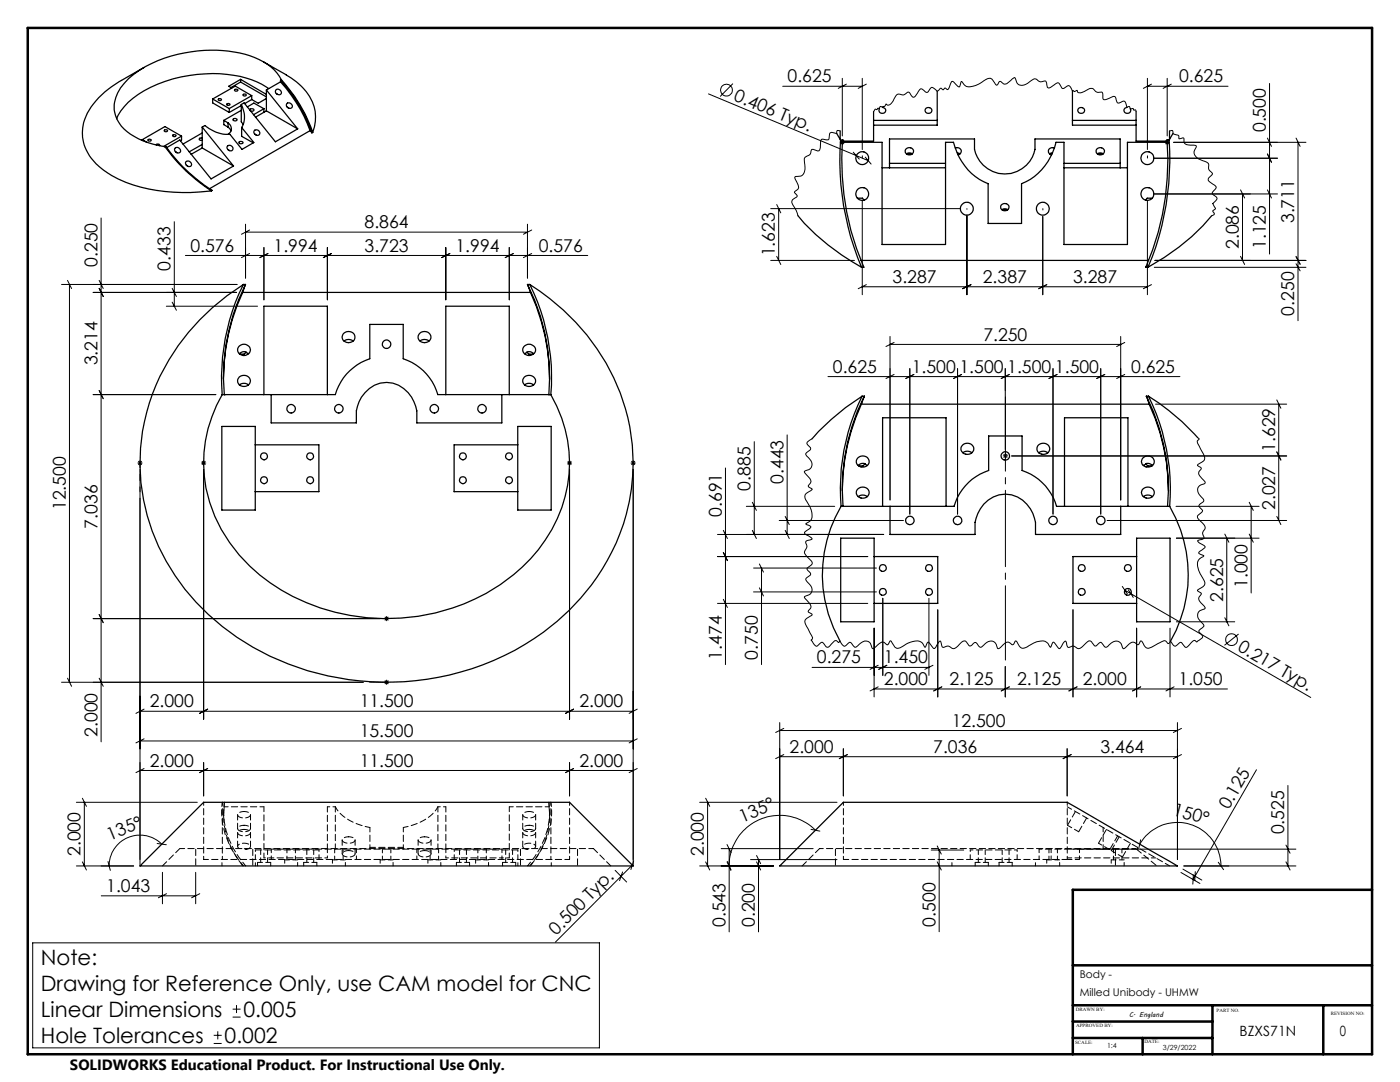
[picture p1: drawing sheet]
<svg xmlns="http://www.w3.org/2000/svg" width="279mm" height="216mm" viewBox="0 0 279 216" stroke-linecap="round" stroke-linejoin="round" font-family="sans-serif">
<g fill="none" stroke="#000" stroke-width=".2">
<path d="M141.4 18.7l31.9 13.4M146.3 16.7l-2.6 2.6M156.2 17.2h15.9M168.1 15.6v11.5M168.9 16.8l-1.6 .8M172.1 15.6v14.2M172.9 16.8l-1.6 .8M229 15.6v14.2M229 17.2h16.1M229.8 16.8l-1.6 .8M232.9 15.6v11.5M233.8 16.8l-1.7 .8"/>
<path d="M253.4 16.7v34M167.6 28.4h1M167.7 26.1l-.6-.1-.1 .7a1.27 1.27 0 0 0-1.4-.1l-.2 1.2-.5 .1a.67 .67 0 0 0-1.1 .3l-.1 1.2a.56 .56 0 0 1-.2 .6 .56 .56 0 0 1-.6 0l-.6-.2-.3 .1a1.35 1.35 0 0 1-1.1 1.4l-.4 .4a4.8 4.8 0 0 1-.2 3.1 1.37 1.37 0 0 1-1.4 .4h-.2a2.22 2.22 0 0 0 .6 1.7 .99 .99 0 0 1-.7 1.4l.5 .8-.4 .4a.87 .87 0 0 0-.4 1.4l.6 1.1 .3 1M167.7 28l.8 .8M168.1 27.9v1M168.5 28l-.8 .8M170.3 30.4l1.2 1.4M172.1 40v18.8M172.7 31.4l1.1 1.3M174.3 22.3l.3-.5a.33 .33 0 0 0 .4 .1 .33 .33 0 0 0 .2-.3l.3 .1 .1-.4 .6 .1v-.2a.48 .48 0 0 0 .6-.5 .58 .58 0 0 0 .6 .3 .58 .58 0 0 0 .5-.4l.6-1a1.11 1.11 0 0 1 .9-.8 1.35 1.35 0 0 0 1.8-.4l.4 .2a1 1 0 0 0 .8 .8l.3-.2 1-1.4h.3l1 .7 .2-.2 .7-.8a.82 .82 0 0 1 .8 .4l.3 .3 .8-.6a.37 .37 0 0 0 .4 .3 .37 .37 0 0 0 .4-.3l.6 .3 .7-1.6 .2-.1 1.4 1.2 .3-1.1 .3 .1a1.48 1.48 0 0 0 2 .8l1.1-.3 1.1-.7a1.46 1.46 0 0 1 1.7-.4l.9 1.2 .7-.8 .7 .6a1.33 1.33 0 0 0 1.4-.7l.7-.6 .2 .1a1.4 1.4 0 0 0 1.8 1.4l1.4-.9a.92 .92 0 0 1 1.6 .1l.2 .1 1-.1a.69 .69 0 0 1 .3 .8l.1 .4 .3 .2 1.4-.9a.43 .43 0 0 1 .7 0l.6 .9h.3l.7-.4a.49 .49 0 0 1 .7 .3l.3 .7 .2-.1a.52 .52 0 0 0 .8-.1v.3a.98 .98 0 0 0 1.4-.1 1.72 1.72 0 0 1 1.8-.5 1.38 1.38 0 0 0 1.7 .7l.2 .5a.87 .87 0 0 0 .2 1h.4l1.6-.7 .3 .2 .4 1.1 .3 .1 1-.4a.79 .79 0 0 1 .5 .8l.1 .4 .5-.1 .2 .4h.6l.1 .3 .3-.1 .1 .1v.3M229 40v18.8M230.3 38.7h24.7"/>
<path d="M232.4 28.4h1.1M232.6 28l.7 .8M232.9 27.9v1M233.3 28l-.7 .8M233.4 26.1l.6-.1 .1 .7 .9 .3a.49 .49 0 0 1 .3 .7l.9-.2 .1 .5a.96 .96 0 0 0 1.3 1h1l.1 .4a1.45 1.45 0 0 0-.3 1.5 1.45 1.45 0 0 0 1.1 1l.5 .2a1.11 1.11 0 0 1 1.2 1.5l.8 1-.4 .6a.71 .71 0 0 0-.5 .7l1.6 1.3-.1 .5-.7 .7 .1 .3a1.38 1.38 0 0 1 .9 1.1l-.9 .8 .6 1.1-.6 .4 .4 .6-.6 .4M247.6 37.9l.8 1.6M248 38.7v13.3M252.9 27.6l.9 1.6M252.9 37.9l.9 1.6M252.9 30.7l.9 1.7M255 31.6h-24.7M258.7 27.6l.8 1.6"/>
<path d="M259 28.4v35.6M260.6 28.4h-26.4M12.3 56.8h35M13.5 56l.8 1.6M13.9 56.8v79.3M18.6 58.3h28.6M19.8 57.5l.8 1.7M19.8 56l.8 1.6M20.2 43.5v104.5M34.4 57.5l.8 1.7M34.8 44.2v16.9M37 51h80.3"/>
<path d="M49 44.7v10.8M49 46.3h56.3M49.8 50.6l-1.6 .8M49.8 45.9l-1.6 .8M52.7 49.4v10.4M53.5 50.6l-1.6 .8M65.3 49.4v10.4M66.1 50.6l-1.6 .8M89 49.4v10.4M89.8 50.6l-1.6 .8M101.6 49.4v10.4M102.4 50.6l-1.6 .8"/>
<path d="M105.3 44.7v10.8M106.1 50.6l-1.6 .8M106.1 45.9l-1.6 .8M153.8 52h16.7M153.8 41.6h37.9M155 51.2l.8 1.6M155 40.8l.8 1.7M155.4 41.6v10.4M172.1 57.2h56.9M172.9 56.8l-1.6 .8M193 42.9v15.9M193.8 56.8l-1.7 .8"/>
<path d="M208.1 43.2v15.6M208.9 56.8l-1.6 .8M229.8 56.8l-1.6 .8M230.4 53.3h30.2M247.6 51.2l.8 1.6M258.7 52.6l.8 1.4M258.7 51.3l.8 1.4M258.7 51.2l.8 1.6M260.6 52h-30.1M19.8 77.9l.8 1.7M33.2 61.1h18.2M34.4 60.3l.8 1.6"/>
<path d="M43.1 78.7h-24.5M165.2 75.1h70.3M177.6 67.1v32.7M177.6 68.7h46.1M178.4 74.7l-1.6 .8M178.4 68.3l-1.6 .8M181.6 73.6v29M182.4 74.7l-1.6 .8M191.1 73.6v29M191.9 74.7l-1.6 .8M200.6 73.6v16.1M201.4 74.7l-1.6 .8"/>
<path d="M210.1 73.6v29M211 74.7l-1.7 .8M219.7 73.6v29M220.5 74.7l-1.6 .8M223.7 67.1v32.7M224.5 68.3l-1.7 .8M224.5 74.7l-1.7 .8M254.8 79.8l.8 1.7M27.4 92.4h1M27.6 92l.7 .7M27.9 91.9v1M27.9 93.7v79.1"/>
<path d="M28.3 92l-.7 .7M40.1 92.4h1M40.3 92l.7 .7M40.6 91.9v1M40.6 93.7v49.8M41 92l-.7 .7M113.2 92.4h1M113.3 92l.7 .7M113.7 91.9v1M113.7 93.7v49.8M114 92l-.7 .7M125.9 92.4h1"/>
<path d="M126 92l.7 .7M126.4 91.9v1M126.4 93.7v79.1M126.7 92l-.7 .7M144.8 93.4v39.2M150.5 88.1v18.5M157.1 86.8v19.8M201.9 91h54.9M230.6 80.6h26.2M239 87.3l.3 .3-.3 .3a.66 .66 0 0 0 .2 .9l1 1.8a1.09 1.09 0 0 1-.7 1.8l-.5 .5 .7 .4v.2l-.4 .6a1.08 1.08 0 0 0 .6 1.4l.6 .7v.3l-.3 .1a1.23 1.23 0 0 0-1.1 .7 1.23 1.23 0 0 0 .2 1.4l.7 .7a.52 .52 0 0 1 .2 .6 .52 .52 0 0 1-.5 .4l-.4 .6 .7 1-.9 .8-.1 .4 .1 .3 1 1a1.01 1.01 0 0 1 0 1.7l-.1 .2 .3 1-1.3 .6 .3 .3 1.2 .8-1.3 1.2 1 .6-.1 .2a1.53 1.53 0 0 0-1.1 1.9l.2 .8 1 1.8a.99 .99 0 0 1-.4 1.7l-.8 .5 .7 .7a1.24 1.24 0 0 0 .3 2.1l.5 .7-.4 .3a1.24 1.24 0 0 0-1.1 .8 1.24 1.24 0 0 0 .4 1.4l.7 .8 .2 .3-1 1 .6 .9a.36 .36 0 0 1 0 .6l-1.1 .7a.49 .49 0 0 0-.4-.3 .49 .49 0 0 0-.5 .3l-1 1.1a1.55 1.55 0 0 1-1.1-1h-.4l-.7 .7a.46 .46 0 0 1-.6-.3l-.5-.7-.2 .4-.3 .1a.85 .85 0 0 0-.7-.6 .85 .85 0 0 0-.8 .4l-1.8 1a1.01 1.01 0 0 1-1.6-.8l-.5-.5-.5 .7h-.3a1.09 1.09 0 0 0-1-.5 1.09 1.09 0 0 0-.9 .7l-.4 .5-.4 .1-.3-.6a1.21 1.21 0 0 0-2.1-.5l-.6 .6a.51 .51 0 0 1-.5 .3 .51 .51 0 0 1-.5-.4 .71 .71 0 0 0-.7-.6l-.8 .7h-.2l-.7-.8-.5-.2-1.5 1.3a.74 .74 0 0 1-1.1 0 1.31 1.31 0 0 0-1.5 0l-.2-.3-.4-1-.4 .4-.7 1.1h-.2l-1.1-1.3-.5 1.1-.2-.2a1.66 1.66 0 0 0-2.2-1l-1 .3-1.6 .9a1.06 1.06 0 0 1-1.6-.8l-.4-.5-.6 .8-.6-.5a1.25 1.25 0 0 0-1.6 .7l-.6 .5-.3-.2a1.32 1.32 0 0 0-1-1.3 1.32 1.32 0 0 0-1.4 .6l-.6 .5-.4 .2-.9-1-.3 .1-.4 .4-.5 .2-.6-.8a.6 .6 0 0 0-1 0l-.7 .8a1 1 0 0 1-1.8 .1l-.5-.1-.7 .3-.2-.1-.3-1.1-.1-.1-1.1 1.5h-.2l-1.1-1.3-.6 1.1a1.8 1.8 0 0 0-2.5-1.2l-.9 .3-1.6 1a.84 .84 0 0 1-1.2-.5l-.6-.9-.6 .8-.4-.2a.83 .83 0 0 0-1.4 0l-1.1 .9-.3-.1a1.31 1.31 0 0 0-.8-1.3 1.31 1.31 0 0 0-1.5 .4l-.8 .7-.3 .1-.9-1-1.1 .7-.5-.2-.5-.8-.2 .3a.65 .65 0 0 0-.6-.4 .65 .65 0 0 0-.6 .4l-1 1a.9 .9 0 0 1-.8-.8 .36 .36 0 0 0-.6-.2l-.8 .7-.5-.2-.6-1 .3-.5-1.4-2.6a.91 .91 0 0 1 .5-1.4l.8-.5-.1-.2-.7-.4 .2-.4a.94 .94 0 0 0-.2-1.6l-.8-1 .7-.3a1.26 1.26 0 0 0 .9-1.1 1.26 1.26 0 0 0-.6-1.2l-.7-.9 1-1a.76 .76 0 0 0-.5-.7l-.2-.3v-.3l.9-.7 .1-.3-.1-.3-1-.9a1 1 0 0 1-.1-1.7 1.02 1.02 0 0 0-.1-1.1l.1-.3 1.2-.4-.2-.3-1.3-.9 .1-.3 1.1-.9-.1-.2-.9-.5a1.89 1.89 0 0 0 1.1-2.8l-1.1-2a1.06 1.06 0 0 1 .7-1.6l.6-.5-.8-.6 .3-.4a.84 .84 0 0 0-.2-1.4l-.9-1 .3-.3a1.38 1.38 0 0 0 1.3-1.1 1.38 1.38 0 0 0-.8-1.5l-.5-.7 .8-.7 .2-.4-.8-1.1 .2-.3 .9-.5M254.8 90.2l.8 1.6M255.2 80.6v23.3"/>
<path d="M143.2 111.1h30M144.4 119.6l.8 1.6M144.4 110.2l.8 1.7M144.4 105.8l.8 1.7M148.9 101h17.7M150.1 105.8l.9 1.7M150.1 100.2l.9 1.6M150.4 113.3h24.5M150.4 118.1h24.5M151.6 112.5l.8 1.7M151.6 117.3l.8 1.6M152 113.3v19.3"/>
<path d="M155.5 103.9h24.8M156.7 105.8l.8 1.7M156.7 103l.8 1.7M176.2 119.4v15.4M176.4 106.6h-33.2M185.4 119.4v15.4M220.9 103.9h35.9M224 117l1 1.5M224.5 117.8l37.1 21.4M225.2 117.7l1 1.5M234.7 101h16.6M234.8 107.4h16.5"/>
<path d="M244.4 106.6l.9 1.6M244.8 107.4v16.7M249.3 100.2l.8 1.6M249.3 106.6l.8 1.6M249.7 101v17.3M254.8 103l.8 1.7M12.3 136.1h60.2M13.5 135.3l.8 1.6M18.6 123.4h57.3M19.8 122.6l.8 1.6M19.8 135.3l.8 1.6M76.7 136.1h.9"/>
<path d="M76.7 123.4h.9M76.8 135.8l.7 .7M76.8 123.1l.7 .7M77.2 122.9v1M77.2 135.6v1M77.5 135.8l-.7 .7M77.5 123.1l-.7 .7M143.2 120.4h30M162.1 133.2h23.3M174.4 137.5h70.6M174.4 125.3v13.8M175.3 137.1l-1.7 .8"/>
<path d="M175.3 132.8l-1.7 .8M177 132.8l-1.6 .8M186.2 132.8l-1.6 .8M187.1 121.7v17.4M188 137.1l-1.7 .8M200.6 133v6.1M201.4 137.1l-1.6 .8M214.1 121.7v17.4M214.9 137.1l-1.6 .8M226.8 125.3v13.8M227.6 137.1l-1.6 .8M233.5 125.3v13.8"/>
<path d="M234.3 137.1l-1.6 .8M234.8 124.1h11.6M244.4 123.3l.9 1.6M247.2 126.5l-2.8 2.3M16.4 159.3l.9 1.6M27.9 153.7h98.5M27.9 141.9h98.5M27.9 147.8h98.5M28.8 141.5l-1.7 .8M28.8 147.4l-1.7 .8M28.8 153.4l-1.7 .8M40.6 152.2v6.6"/>
<path d="M41.5 141.5l-1.7 .8M41.5 153.4l-1.7 .8M113.7 152.2v6.6M114.5 141.5l-1.6 .8M114.5 153.4l-1.6 .8M127.2 153.4l-1.6 .8M127.2 141.5l-1.6 .8M127.2 147.4l-1.6 .8M140.8 159.3l.8 1.6M155.6 144.2v27.3M155.6 145.8h79.4M156.4 150.6l-1.6 .8"/>
<path d="M156.4 145.3l-1.6 .9M168.3 149.4v9.4M169.1 150.6l-1.6 .8M213 149.4v9.4M213.8 150.6l-1.6 .8M235 144.2v27.3M235 151h-79.4M235.8 145.3l-1.6 .9M235.8 150.6l-1.6 .8M250.8 153.6l-12.7 21.9M257 156.7v16.1M15.2 172.8h11.5"/>
<path d="M15.2 160.1h24.2M16.4 172l.9 1.6M16.8 160.1v12.7M20.2 178.8h18.9M21.6 171.9l.4 1.8M31.4 168.3l1.8 .3M32.3 168.5a6.2 6.2 0 0 0-6.7-1.4 6.2 6.2 0 0 0-3.8 5.7M32.4 174.1v6.2M33.2 178.3l-1.6 .8M39.1 174.1v6.2M39.9 178.3l-1.7 .8M122.8 173.7l2.3 2.3"/>
<path d="M124.2 174l-.6 1.7M126.2 172.6l-15.4 15.4M126.5 171.8l-.6 1.7M139.6 172.8h14.7M139.6 160.1h27.4M140.8 172l.8 1.6M141.2 160.1v12.7M143.9 169.3h18.4M145.1 172l.8 1.6M145.1 168.5l.8 1.6M145.2 171.9l.6 1.7M145.5 169.3v16.6"/>
<path d="M149.8 171.5h17.2M151 172l.8 1.6M151 170.7l.8 1.6M151.4 171.5v14.4M161.9 165.5l1.7 .3M162.7 165.7a10.1 10.1 0 0 0-11-2.2 10.1 10.1 0 0 0-6.2 9.3M185.8 169.6h6.5M187 172l.9 1.6M187 168.8l.9 1.6M187.4 169.6v16.3M214.2 169.4h44.4M227.5 168.5a8.7 8.7 0 0 1 9.7-4.1 8.7 8.7 0 0 1 6.5 8.4"/>
<path d="M227.6 167.6l-.3 1.7M235.7 174.1l3.8 2.2M236.1 173.4l3.8 2.2M236.3 172.8h22.3M238.2 174.6l-.1 1.8M238.5 173.9l-.1 1.8M243.1 172l1.1 1.5M256.6 172l.9 1.6M256.6 168.6l.9 1.7M6.5 188.1h113.1v21h-113.1zM42.7 208.2h1.5M42.7 206.6h1.5"/>
<path d="M43.5 205.8v1.6M46.4 203h1.6M46.4 201.4h1.6M47.2 200.6v1.5"/>
<circle cx="145" cy="18" r="1.18"/>
<circle cx="245.8" cy="127.6" r="1.18"/>
</g>
<path d="M200.3 90.6l.7 .7M200.3 91.3l.7-.7M200.7 91.5v-1M201.2 91h-1" fill="none" stroke="#000" stroke-width=".2" stroke-dasharray="15.2 1.3 1.3 1.3" stroke-linecap="butt"/>
<path d="M5.5 5.6h268.3v204.8h-268.3zM273.8 177.6h-59.7v32.8M214.1 192.6h59.7M214.1 200.6h59.7M214.1 203.8h27.9M214.1 207.1h27.9M228 207.1v3.3M242 200.6v9.8M264.1 200.6v9.8" fill="none" stroke="#000" stroke-width=".5"/>
<path d="M200.7 79.2v52.5" fill="none" stroke="#000" stroke-width=".2" stroke-dasharray="15.2 1.3 1.3 1.3" stroke-dashoffset=".4"/>
<path d="M27.9 92.4v5.7" fill="none" stroke="#000" stroke-width=".2" stroke-dasharray="15.2 1.3 1.3 1.3" stroke-dashoffset="14.3"/>
<path d="M172.1 31.5v-.4M229 31.5v-.4M193 41.6v.2M208.1 41.6v.3M77.2 136.1h-3.4" fill="none" stroke="#000" stroke-width=".2" stroke-dasharray="15.2 1.3 1.3 1.3"/>
<g fill="none" stroke="#000" stroke-width=".25">
<path d="M28.7 13.5l-4.5 2.6a15.3 15.3 0 0 0-7.5 8.4 9 9 0 0 0 3.9 9.4 26.7 26.7 0 0 0 15.7 4.5l5.9-.3M42.4 19.8v.7l3.4 1.9M42.4 19.8l3.4 1.9M43.6 19.8a.33 .33 0 0 1 .3-.1 .33 .33 0 0 1 .3 .3 .33 .33 0 0 1-.4 .1 .33 .33 0 0 1-.2-.3zM46.8 17.9a.33 .33 0 0 1 .4-.1 .33 .33 0 0 1 .2 .3 .33 .33 0 0 1-.3 .1 .33 .33 0 0 1-.3-.3zM48 15.8l5.2 3M48 15.8l-2.4 1.4 .6 .4M48 15.8v.6M48 16.4l5.2 2.9M48 16.4l-1.9 1.1M48.5 18.9a.33 .33 0 0 1 .4-.2 .33 .33 0 0 1 .2 .4 .35 .35 0 0 1-.4 .1 .35 .35 0 0 1-.2-.3zM50.2 19.9l-1.4 .8"/>
<path d="M50.2 19.1l-4.4 2.6M50.2 19.1v.8M50.2 19.1l-3.2-1.9-4.6 2.6M52.6 12.3l4.5 2.6M53.2 18l6.2 7.7M53.2 19.6l-1.7 1-1.3-.7M53.2 18v4.1M53.6 17.7a19.8 19.8 0 0 0-12.7-3 25.2 25.2 0 0 0-15.3 5.7 9.2 9.2 0 0 0-2.3 3.3M55.1 18a.61 .61 0 0 1 .9 0 .61 .61 0 0 1-.2 .9 .66 .66 0 0 1-.7-.2 .66 .66 0 0 1 0-.7zM55.1 18.7l.3 .1M56 16.3a30.1 30.1 0 0 1 5.9 9.8M56 16a29.3 29.3 0 0 1 6.2 10.4"/>
<path d="M56 16h.1M56 16.3l-2.8 1.7M56 16v.3M56.1 15.9a30.1 30.1 0 0 1 6.3 10.5M56.1 15.9a11 11 0 0 0-7.3-5.1 27.9 27.9 0 0 0-21 3.3 9.5 9.5 0 0 0-5 6.8 6.7 6.7 0 0 0 4 6.3l2.7 1.2 3.4 .9M56.1 15.9l-.1 .1M57.1 15a11 11 0 0 1 5.8 7.2 8.5 8.5 0 0 1-.5 4.2M187 18.2v6.8h-12.7M214 18.2v6.8h12.7M28.4 27.9v.1M28.4 27.9l.9 .5M29.6 27.8a.3 .3 0 0 1 .4 0 .3 .3 0 0 1 .1 .3 .29 .29 0 0 1-.4 .1 .29 .29 0 0 1-.1-.4z"/>
<path d="M31.2 28.9a.33 .33 0 0 1 .4-.2 .33 .33 0 0 1 .2 .4M32.8 26a.33 .33 0 0 1 .4-.1 .33 .33 0 0 1 .2 .3 .34 .34 0 0 1-.4 .1 .34 .34 0 0 1-.2-.3zM32.9 29.3a33.8 33.8 0 0 0 9.3 8.8M33.1 29.2l-.2 .1M33.1 29.2h.1M33.1 29.2a33.6 33.6 0 0 0 9.2 8.8l-.1 .1M33.3 29.5l2.6-1.6 6.2 7.8 4.5-2.6M34.5 26.9a.3 .3 0 0 1 .4-.1 .3 .3 0 0 1 .2 .4 .29 .29 0 0 1-.4 .1 .29 .29 0 0 1-.2-.4zM34.9 29.6a.64 .64 0 0 1 .9 0 .64 .64 0 0 1 0 .8 .68 .68 0 0 1-.7-.1 .68 .68 0 0 1-.2-.7zM35 30.3l.3 .2M36.2 27.2v.7l-.2 .2M36.2 27.2l-3.3-1.9-4.5 2.6"/>
<path d="M36.2 27.2l-3.5 2M37.1 32.3a.65 .65 0 0 1 .9 0 .65 .65 0 0 1 0 .9 .71 .71 0 0 1-.7-.2 .71 .71 0 0 1-.2-.7zM37.2 33l.3 .2M40.4 25.4l.5-.4a6.9 6.9 0 0 0 5 1.8l2.4 3 2.4-1.4-2.5-3M40.4 27.6a.35 .35 0 0 0-.5-.1 .35 .35 0 0 0-.1 .4l.6 .1M40.4 25.4l6.2 7.7M40.4 29.5l-2.3 1.3M40.4 29.5l6.2 3.6M40.4 25.4v4.1M40.4 28.8l-2.7 1.5M40.4 26.5l-3.9 2.3M44.7 24l.8 .5"/>
<path d="M44.7 24v.9l.8 .5M45.3 20.7a.3 .3 0 0 1 .4-.1 .3 .3 0 0 1 .2 .4 .33 .33 0 0 1-.4 .1 .33 .33 0 0 1-.2-.3zM45.4 29.1a.62 .62 0 0 1 .9 .1 .62 .62 0 0 1-.1 .9 .67 .67 0 0 1-.7-.2 .67 .67 0 0 1-.1-.8zM45.5 29.8l.3 .3M45.5 24.5a1.31 1.31 0 0 1 0 2.3M45.5 25.4l.6 .7M45.5 24.5v.9M45.8 21.7v.7M46.5 23.8a.46 .46 0 0 1 .4-.2 .46 .46 0 0 1 .4 .4 .51 .51 0 0 1-.8-.2zM47.7 28.4a.4 .4 0 0 1 .5-.2 .4 .4 0 0 1 .2 .4 .45 .45 0 0 1-.7-.2zM48.2 20.8a4.7 4.7 0 0 1 0 4.6M48.2 20.8v3.5l.3 .5"/>
<path d="M48.2 20.8l.5-.3 6.3 7.8 4.4-2.6M48.2 22l-3.5 2M48.2 21.1l-2.4 1.3M48.2 25.4v1.8l2.4 1.3M49.4 21.3l1.3-.7 2 1.1M49.8 21.9a.4 .4 0 0 1 .5-.2 .4 .4 0 0 1 .3 .4h-.6M50.8 26a.6 .6 0 0 1 .9 .1 .6 .6 0 0 1-.3 .9 .68 .68 0 0 1-.6-1zM50.8 26.7l.3 .3M52.7 21.7v.7M52.7 21.7l-2.1 1.2M52.7 22.4l-1.7 1M53.2 22.1l-.5 .3"/>
<path d="M53.2 22.1l6.2 3.6M57.3 20.7a.61 .61 0 0 1 .9 0 .61 .61 0 0 1-.2 .9 .66 .66 0 0 1-.7-.2 .66 .66 0 0 1 0-.7zM57.3 21.4l.3 .2M61.9 26.1l.3 .4M61.9 26.1l-20.1 11.5M62.2 26.4h.2M62.2 26.4v.1M167 26.7l.7 1.2M167.7 26.1v1.7M167.7 27.9a54.5 54.5 0 0 0 4.2 25.4M167.7 27.9h.4M168.1 28.4h7.9v20.4h12.7v-20.4h1.6a11.9 11.9 0 0 0 6.9 8.3v7.9h6.7v-7.9a11.6 11.6 0 0 0 6.8-8.3h1.6v20.4h12.7v-20.4h7.9"/>
<path d="M168.1 27.9h.1M168.1 27.9a53.6 53.6 0 0 0 4.3 25.4h-.5M171.1 39.5h1l.4 .4M174.3 22.3v5.9h-6.2M174.3 24h12.7M176 33.5h12.7M176.2 21.4a.62 .62 0 0 1 .5 .9 .62 .62 0 0 1-1 .2 .57 .57 0 0 1-.2-.8M177.5 33.5v-5.8h17a6.1 6.1 0 0 0 6 7 6.1 6.1 0 0 0 6.1-7h17v5.8M177.5 32.6h11.2M180.8 29.8a.79 .79 0 0 1 1.2-.2 .79 .79 0 0 1-.1 1.2 .81 .81 0 0 1-1-.1 .81 .81 0 0 1-.1-.9zM180.9 30.7a.86 .86 0 0 1 1.2 0M181 30.8h.9"/>
<path d="M184.8 21.6a.67 .67 0 0 1 1 .1 .67 .67 0 0 1-.2 1 .67 .67 0 0 1-1-.5zM190.6 29.5a.76 .76 0 0 1 1.2 .4 .76 .76 0 0 1-.6 1M191 30.5l.6 .2M191.1 30.7l.4 .1M209.9 30.7l-.3 .1M210 30.5l-.5 .2M210.4 29.5a.76 .76 0 0 0-1.1 .4 .76 .76 0 0 0 .6 1M212.3 33.5h12.7M212.3 32.6h11.3M214 24h12.7M215.3 21.6a.67 .67 0 0 1 1 .1 .67 .67 0 0 1-.3 1 .67 .67 0 0 1-.9-.5zM218.9 29.8a.79 .79 0 0 1 1.2-.2 .79 .79 0 0 1-.1 1.2 .81 .81 0 0 1-1-.1 .81 .81 0 0 1-.1-.9z"/>
<path d="M219 30.7a.86 .86 0 0 1 1.2 0M219.1 30.8h.9M224.9 21.4a.62 .62 0 0 0-.5 .9 .62 .62 0 0 0 1 .2 .57 .57 0 0 0 .2-.8M226.7 22.3v5.9h6.2M229.9 39.5h-.9l-.4 .4M232.9 27.9a53.3 53.3 0 0 1-4.2 25.4h.4M232.9 27.9h.1M232.9 27.9h.4M233.3 27.9a54.9 54.9 0 0 1-4.2 25.4M233.4 26.1v1.7M234.1 26.7l-.8 1.2M48.4 58.3a40.7 40.7 0 0 0-3.8 17.3"/>
<path d="M48.4 58.3h57.5M48.6 56.8a43.2 43.2 0 0 0-20.2 29.3 40.8 40.8 0 0 0 13.2 36.5 53.4 53.4 0 0 0 43.6 12.9 49.8 49.8 0 0 0 33.9-20.3 39.8 39.8 0 0 0-1.9-48.3 47 47 0 0 0-11.5-10.1M48.6 56.8a41.7 41.7 0 0 0-4.3 21.9M48.6 56.8h.4l-.1 .1M48.9 56.9a41.4 41.4 0 0 0-4.1 21.8M48.9 56.9l-.5 1.4M48.9 56.9h.1M105.3 56.9a40.9 40.9 0 0 1 4.2 21.8M105.3 56.9l.6 1.4M105.3 56.9h.1M105.7 56.8a41.5 41.5 0 0 1 4.2 21.9M105.7 56.8h-.4v.1"/>
<path d="M105.9 58.3a40.9 40.9 0 0 1 3.8 17.4M159.2 43a45 45 0 0 0 12.7 10.3M171.8 52h57.4M199.8 40.9a.79 .79 0 0 1 1.2-.2 .79 .79 0 0 1-.1 1.3 .81 .81 0 0 1-.9-.1 .81 .81 0 0 1-.2-1zM200 41.9a.86 .86 0 0 1 1.1 0M200.1 41.9h.9M241.8 43.1a41.9 41.9 0 0 1-12.7 10.2M44.3 78.7a27.2 27.2 0 0 0 3.4 32 38.7 38.7 0 0 0 28.9 12.7 38.9 38.9 0 0 0 30.8-13.7 27.1 27.1 0 0 0 2.5-31M44.3 78.7h22.6a10.5 10.5 0 0 1 6.9-7.1v-6.9h6.7v6.9a10.6 10.6 0 0 1 6.9 7.1h22.5M44.8 78.7h.1M47.8 75.2a1.25 1.25 0 0 1 1.5-.2 1.25 1.25 0 0 1 .5 1.6 1.24 1.24 0 0 1-1.6 .5 1.24 1.24 0 0 1-.6-1.6zM47.8 69a1.25 1.25 0 0 1 1.5-.1 1.25 1.25 0 0 1 .5 1.5 1.25 1.25 0 0 1-1.6 .4 1.25 1.25 0 0 1-.6-1.5z"/>
<path d="M47.8 76.8l.9-.3 .9 .3M49.1 70.3l.5 .3M49.1 70.3l-.2-.1h-.5l-.6 .4M49.1 70.3l-.4 .4h-.9M52.7 78.7v-17.6h12.6v17.6M54.1 78.7v5.7h17a6.9 6.9 0 0 1 4.8-8 6.3 6.3 0 0 1 7.3 5.6v2.4h17v-5.7M68.7 66.5a1.26 1.26 0 0 1 1.5-.2 1.26 1.26 0 0 1 .5 1.5 1.27 1.27 0 0 1-1.6 .5 1.27 1.27 0 0 1-.7-1.6zM68.7 68.1l.9-.4 .9 .4M83.8 66.5a1.2 1.2 0 0 1 1.7-.1 1.2 1.2 0 0 1 .1 1.7 1.2 1.2 0 0 1-1.7 .1 1.2 1.2 0 0 1-.1-1.7zM83.8 68.1l.9-.4 .9 .4M89 78.7v-17.6h12.6v17.6M104.7 69a1.3 1.3 0 0 1 1.4-.2 1.3 1.3 0 0 1 .8 1.3 1.29 1.29 0 0 1-1.5 .8 1.29 1.29 0 0 1-1-1.4z"/>
<path d="M104.7 75.2a1.3 1.3 0 0 1 1.4-.2 1.3 1.3 0 0 1 .8 1.3 1.3 1.3 0 0 1-1.6 .8 1.3 1.3 0 0 1-.9-1.4zM104.7 76.8l.9-.3 .9 .3M105.2 70.3l.2-.1h.5l.6 .4M105.2 70.3l-.5 .3M105.2 70.3l.4 .4h.8M109.5 78.7h.1M172 79.1a45.5 45.5 0 0 0-9.9 8.5M172 79.1a41.3 41.3 0 0 0-4.1 21.9M172 79.1h.5M172.4 79.2a41.2 41.2 0 0 0-4.2 21.8M172.4 79.2l-.5 1.4M172.4 79.2h.1"/>
<path d="M172.5 79.1l-.1 .1M228.8 79.1h.4M228.8 79.1v.1M228.8 79.2a40.6 40.6 0 0 1 4.2 21.8M228.8 79.2l.5 1.4M228.8 79.2h.1M229.2 79.1a45.3 45.3 0 0 1 9.8 8.2M229.2 79.1a41.8 41.8 0 0 1 4.2 21.9M44.3 85.1h6.6v16.7h-6.6zM50.9 88.8h12.7v9.3h-12.7M103.3 88.8h-12.7v9.3h12.7M103.3 85.1h6.7v16.7h-6.7z"/>
<path d="M171.3 97.5a1.23 1.23 0 0 1 1.5-.2 1.23 1.23 0 0 1 .5 1.5 1.25 1.25 0 0 1-1.7 .5 1.25 1.25 0 0 1-.5-1.6zM171.3 91.3a1.24 1.24 0 0 1 1.6-.2 1.24 1.24 0 0 1 .4 1.6 1.3 1.3 0 0 1-1.5 .4 1.3 1.3 0 0 1-.9-1.3zM171.3 99.1l.9-.3 .9 .3M171.9 80.6a41.4 41.4 0 0 0-3.8 17.3M171.9 80.6h57.4M172.6 92.6l.5 .3M172.6 92.6v-.1h-.2h-.5l-.6 .4M172.6 92.6l-.4 .4h-.9M192.2 88.8a1.2 1.2 0 0 1 1.7-.1 1.2 1.2 0 0 1 .1 1.6 1.2 1.2 0 0 1-1.7 .2 1.2 1.2 0 0 1-.1-1.7zM192.2 90.3l.9-.3 .9 .3M207.3 88.8a1.25 1.25 0 0 1 1.6-.2 1.25 1.25 0 0 1 .4 1.5 1.26 1.26 0 0 1-1.6 .5 1.26 1.26 0 0 1-.6-1.6zM207.3 90.3l.9-.3 .9 .3"/>
<path d="M228 97.7a1.25 1.25 0 0 1 1.6-.4 1.25 1.25 0 0 1 .6 1.5 1.25 1.25 0 0 1-1.7 .5 1.25 1.25 0 0 1-.5-1.6zM228.2 91.3a1.24 1.24 0 0 1 1.6-.2 1.24 1.24 0 0 1 .4 1.6 1.25 1.25 0 0 1-1.6 .4 1.25 1.25 0 0 1-.6-1.6zM228.2 99.1l.9-.3 .9 .3M228.7 92.6l-.1-.1h.3h.5l.6 .4M228.7 92.6l-.5 .3M228.7 92.6l.4 .4h.8M229.3 80.6a41.6 41.6 0 0 1 3.9 17.4M167.8 107.4h6.6v16.7h-6.6zM167.9 101a26.9 26.9 0 0 0-.3 26.9M167.9 101h22.5a10.7 10.7 0 0 1 6.9-7.1v-6.9h6.7v6.9a10.7 10.7 0 0 1 6.9 7.1h22.5M174.4 111.1h12.7v9.3h-12.7M176.1 101v-17.6h12.7v17.6"/>
<path d="M177.6 101v5.6h17a7 7 0 0 1 4.8-7.9 6.2 6.2 0 0 1 7.3 5.5v2.4h17v-5.6M212.4 101v-17.6h12.7v17.6M226.8 111.1h-12.7v9.3h12.7M226.8 107.4h6.7v16.7h-6.7zM233.4 101a26.8 26.8 0 0 1 .2 26.9M27.9 172.8l12.7-12.7h73.1l12.7 12.7zM155.6 172.8l12.7-12.7h44.7l22 12.7z"/>
<circle cx="172.1" cy="38.7" r="1.29"/>
<circle cx="172.1" cy="31.6" r="1.29"/>
<circle cx="229" cy="38.7" r="1.29"/>
<circle cx="229" cy="31.6" r="1.29"/>
<circle cx="192.9" cy="41.6" r="1.29"/>
<circle cx="208.1" cy="41.6" r="1.29"/>
<circle cx="77.2" cy="68.7" r=".85"/>
<circle cx="52.7" cy="91.1" r=".69"/>
<circle cx="52.7" cy="95.8" r=".69"/>
<circle cx="58.1" cy="81.6" r=".85"/>
<circle cx="61.9" cy="91.1" r=".69"/>
<circle cx="61.9" cy="95.8" r=".69"/>
<circle cx="67.6" cy="81.6" r=".85"/>
<circle cx="86.7" cy="81.6" r=".85"/>
<circle cx="92.4" cy="91.1" r=".69"/>
<circle cx="92.4" cy="95.8" r=".69"/>
<circle cx="96.2" cy="81.6" r=".85"/>
<circle cx="101.6" cy="91.1" r=".69"/>
<circle cx="101.6" cy="95.8" r=".69"/>
<circle cx="200.6" cy="91" r=".83"/>
<circle cx="176.2" cy="118.1" r=".7"/>
<circle cx="176.2" cy="113.3" r=".7"/>
<circle cx="181.6" cy="103.8" r=".83"/>
<circle cx="185.4" cy="113.3" r=".7"/>
<circle cx="185.4" cy="118.1" r=".7"/>
<circle cx="191.1" cy="103.8" r=".83"/>
<circle cx="210.2" cy="103.8" r=".83"/>
<circle cx="215.9" cy="113.3" r=".7"/>
<circle cx="215.9" cy="118.1" r=".7"/>
<circle cx="219.7" cy="103.8" r=".83"/>
<circle cx="225.1" cy="113.3" r=".7"/>
<circle cx="225.1" cy="118.1" r=".7"/>
</g>
<g fill="none" stroke="#000" stroke-width=".2" stroke-dasharray="1.3 .6" stroke-dashoffset=".4">
<path d="M44.7 161l.1-.9M48.6 172.8a16.2 16.2 0 0 1-4.2-12.7M48.7 164.7l.7 .1a.56 .56 0 0 1 .6 .5 .56 .56 0 0 1-.6 .6 1.54 1.54 0 0 1-2-.6l.4-.4 .9-.2M48.7 161.9l.7 .1a.56 .56 0 0 1 .6 .6 .56 .56 0 0 1-.6 .5 1.54 1.54 0 0 1-2-.5l.4-.5 .9-.2M48.7 165.5l.7 .1a.56 .56 0 0 1 .6 .5 .56 .56 0 0 1-.6 .6 1.54 1.54 0 0 1-2-.6l.4-.4 .9-.2M69.6 169.7l.6 .1a.56 .56 0 0 1 .7 .6 .56 .56 0 0 1-.7 .5 1.54 1.54 0 0 1-1.9-.5l.4-.5 .9-.2M69.6 167l.6 .1a.56 .56 0 0 1 .7 .5 .56 .56 0 0 1-.7 .6 1.54 1.54 0 0 1-1.9-.6l.4-.4 .9-.2M73.8 169.4v-4.3M80.5 169.4v-4.3M84.7 169.7l.7 .1a.56 .56 0 0 1 .6 .6 .56 .56 0 0 1-.6 .5 1.54 1.54 0 0 1-2-.5l.4-.5 .9-.2M84.7 167l.7 .1a.56 .56 0 0 1 .6 .5 .56 .56 0 0 1-.6 .6 1.54 1.54 0 0 1-2-.6l.4-.4 .9-.2M105.6 164.7l.7 .1a.56 .56 0 0 1 .6 .5 .56 .56 0 0 1-.6 .6 1.54 1.54 0 0 1-2-.6l.4-.4 .9-.2"/>
<path d="M105.6 161.9l.7 .1a.56 .56 0 0 1 .6 .6 .56 .56 0 0 1-.6 .5 1.54 1.54 0 0 1-2-.5l.4-.5 .9-.2M105.6 165.5l.7 .1a.56 .56 0 0 1 .6 .5 .56 .56 0 0 1-.6 .6 1.54 1.54 0 0 1-2-.6l.4-.4 .9-.2M109.5 160.1l.1 .9M109.9 160.1a15.8 15.8 0 0 1-4.2 12.7M215.4 171.5h-2.3M220.2 169.4v-4.3M230.7 171.2h-17.7"/>
</g>
<g fill="none" stroke="#000" stroke-width=".2" stroke-dasharray="1.3 .6" stroke-dashoffset=".3">
<path d="M44.6 162.1v.7M51.4 172.1v.7M52 169.6v2.5M52.7 171.2v-10.2M53.4 172.1v-2.5M54 172.1h-2.6M54 172.8v-.7M59.4 171.6h-2.6M60.6 172.1v.7M61.2 169.6v2.5M62.6 172.1v-2.5M63.2 172.1h-2.6"/>
<path d="M63.2 172.8v-.7M68.9 171.6h-2.6M71.1 169.4h12.1M73.8 165.1a9.7 9.7 0 0 1-6.9-4.1M78.4 171.6h-2.5M87.4 161a9.3 9.3 0 0 1-6.9 4.1M88 171.6h-2.6M91.1 172.1v.7M91.7 169.6v2.5M93.1 172.1v-2.5M93.7 172.1h-2.6M93.7 172.8v-.7"/>
<path d="M97.5 171.6h-2.6M100.3 172.1v.7M100.9 169.6v2.5M101.6 171.2v-10.2M102.3 172.1v-2.5M102.9 172.1h-2.6M102.9 172.8v-.7M109.7 162.8v-.7M113.6 171.5h-72.9M118.4 169.3h-82.5M194.6 172.1v.7M195.2 169.6v2.5"/>
<path d="M196.6 172.1v-2.5M197.2 172.1h-2.6M197.2 172.8v-.7M199.4 172.1v.7M200 169.6v2.5M201.4 172.1v-2.5M202 172.1h-2.6M202 172.8v-.7M211.5 171.6h-2.6M213 161l20.4 11.8M213 164.7l2.3 1.3M221.8 169.7l2.2 1.3"/>
<path d="M224.3 171.6h-2.5"/>
</g>
<g fill="none" stroke="#000" stroke-width=".2" stroke-dasharray="1.3 .6">
<path d="M44.8 160.1h.1M48.4 172.8a15.7 15.7 0 0 1-3.7-11.8M48.9 172.8v-.1M49 172.8l-.1-.1M49.1 169.5l-.4-.2M49.2 169.3l-.1 .2M51 169.6h12.7M90.7 169.6h12.7M105.2 169.5l-.1-.2M105.4 172.8v-.1M105.4 172.7l-.1 .1M105.6 169.3l-.4 .2"/>
<path d="M109.5 160.1h.1M109.6 161a15.3 15.3 0 0 1-3.7 11.8M213 160.1h.1M214.6 161.9l-1.6 2.8M215.3 166l1.6-2.8M220.8 165.5l-1.6 2.7M221.1 169.3l.3 .2M221.4 169.5l.1-.2M223.4 167l-1.6 2.7M224 171l1.6-2.7M227 169.4v-.3M234.8 172.8l.1-.1"/>
</g>
<path d="M39.1 169.3v3.5M50.4 169.3v3.5M103.9 169.3v3.5M115.3 172.8v-3.5M166.7 169.3v3.5M213 169.4h7.2M222.6 169.3v3.5" fill="none" stroke="#000" stroke-width=".2" stroke-dasharray="1.3 .6" stroke-dashoffset="-.1"/>
<g fill="none" stroke="#000" stroke-width=".2" stroke-dasharray="1.3 .6" stroke-dashoffset=".6">
<path d="M40.6 160.1v11.4M44.3 172.8v-1.3M44.4 171.5v-11.4M51 172.8v-1.3M54.1 169.4v2.1M56.8 171.6v1.2M59.4 172.8v-1.2M66.3 171.6v1.2M68.9 172.8v-1.2M71.1 169.4v2.1M75.9 171.6v1.2M78.4 172.8v-1.2"/>
<path d="M83.2 169.4v2.1M85.4 171.6v1.2M88 172.8v-1.2M94.9 171.6v1.2M97.5 172.8v-1.2M100.2 169.4v2.1M103.4 172.8v-1.3M109.9 171.5v-11.4M110 172.8v-1.3M113.7 171.5v-11.4M168.3 160.1v11.4M190 172.8v-1.3"/>
<path d="M206.6 172.8v-1.3M207.4 169.4v2.1M208.9 171.6v1.2M209.8 169.4v2.1M211.5 172.8v-1.2M213 171.5v-11.4M215.4 171.5v-2.1M221.8 171.6v1.2M224.3 172.8v-1.2"/>
</g>
<path d="M51 169.6v1.9M63.7 169.6v1.9M90.7 169.6v1.9M103.4 169.6v1.9M193.6 169.6v1.9M203 169.6v1.9" fill="none" stroke="#000" stroke-width=".2" stroke-dasharray="1.3 .6" stroke-dashoffset="1"/>
<path d="M54.1 169.4h17M54.1 171.2h-1.4M83.2 169.4h17M101.6 171.2h-1.4M193.6 169.6h9.4M207.4 169.4h5.6" fill="none" stroke="#000" stroke-width=".2" stroke-dasharray="1.3 .6" stroke-dashoffset=".7"/>
<g fill="none" stroke="#000" stroke-width=".2" stroke-dasharray="1.3 .6" stroke-dashoffset=".5">
<path d="M48.9 172.7a15.9 15.9 0 0 1-4.1-12.6M52.7 161h-8M57.3 169.4v2.2M59 171.6v-2.2M66.8 169.4v2.2M68.5 171.6v-2.2M76.3 169.4v2.2M78 171.6v-2.2M85.8 169.4v2.2M87.5 171.6v-2.2M95.4 169.4v2.2M97.1 171.6v-2.2"/>
<path d="M109.5 160.1a15.4 15.4 0 0 1-4.1 12.6M109.6 161h-8M209.3 169.4v2.2M211 171.6v-2.2M219.2 168.2l1.9 1.1M222.2 169.4v2.2M223.9 171.6v-2.2M226.7 169.3h-63.1"/>
</g>
<path d="M65.3 171.2v-1.8M89 171.2v-1.8" fill="none" stroke="#000" stroke-width=".2" stroke-dasharray="1.3 .6" stroke-dashoffset=".9"/>
<path d="M65.3 171.2h-11.2M66.9 161h-1.6M89 161h-1.6M100.2 171.2h-11.2" fill="none" stroke="#000" stroke-width=".2" stroke-dasharray="1.3 .6" stroke-dashoffset=".8"/>
<g fill="none" stroke="#000" stroke-width=".2" stroke-dasharray="1.3 .6" stroke-dashoffset=".2">
<path d="M47.4 162.6v2.7M47.4 166.1v2.8M50 165.3v-2.7M50 168.9v-2.8M65.3 169.4v-8.4M66.9 169.4v-8.4M68.3 167.6v2.8M70.9 170.4v-2.8M80.5 169.1h-6.7M83.4 167.6v2.8M86 170.4v-2.8M87.4 161v8.4"/>
<path d="M89 169.4v-8.4M104.3 162.6v2.7M104.3 166.1v2.8M106.9 165.3v-2.7M106.9 168.9v-2.8M213 171.5h-44.7"/>
</g>
<path d="M35.9 169.3l-3.5 3.5M47.7 169.3a.48 .48 0 0 1-.3-.5 .48 .48 0 0 1 .5-.4 1.71 1.71 0 0 1 2.1 .4 .78 .78 0 0 1-.9 .7M105.2 169.5l-.3-.1a.56 .56 0 0 1-.5-.7 1.79 1.79 0 0 1 2.5 .1l-.3 .5M121.9 172.8l-3.5-3.5M163.6 169.3l-3.5 3.5M220.2 169.4h6.8M221.6 169.3l1.4-2.5" fill="none" stroke="#000" stroke-width=".2" stroke-dasharray="1.3 .6" stroke-dashoffset=".1"/>
<path d="M230.9 172.8l-4.2-3.5" fill="none" stroke="#000" stroke-width=".2" stroke-dasharray="1.3 .6" stroke-dashoffset="-.2"/>
<g font-size="4.2">
<text x="8.2" y="192.5">Note:</text>
<text x="8.2" y="197.7">Drawing for Reference Only, use CAM model for CNC</text>
<text x="8.2" y="202.9">Linear Dimensions</text>
<text x="48.6" y="202.9">0.005</text>
<text x="8.2" y="208.2">Hole Tolerances</text>
<text x="44.8" y="208.2">0.002</text>
</g>
<g font-size="3.5">
<text x="157.2" y="16.4">0.625</text>
<text x="235.3" y="16.4">0.625</text>
<text x="146.3" y="19.9" transform="rotate(23 146.3 19.9)">0.406 Typ.</text>
<text x="252.6" y="26.4" transform="rotate(-90 252.6 26.4)">0.500</text>
<text x="72.8" y="45.5">8.864</text>
<text x="258.3" y="44.5" transform="rotate(-90 258.3 44.5)">3.711</text>
<text x="19.4" y="53.3" transform="rotate(-90 19.4 53.3)">0.250</text>
<text x="34" y="54" transform="rotate(-90 34 54)">0.433</text>
<text x="38" y="50.2">0.576</text>
<text x="54.6" y="50.2">1.994</text>
<text x="72.8" y="50.2">3.723</text>
<text x="90.9" y="50.2">1.994</text>
<text x="107.5" y="50.2">0.576</text>
<text x="154.7" y="51.2" transform="rotate(-90 154.7 51.2)">1.623</text>
<text x="247.2" y="49.7" transform="rotate(-90 247.2 49.7)">2.086</text>
<text x="252.6" y="49.7" transform="rotate(-90 252.6 49.7)">1.125</text>
<text x="178.1" y="56.4">3.287</text>
<text x="196.2" y="56.4">2.387</text>
<text x="214.2" y="56.4">3.287</text>
<text x="258.3" y="63" transform="rotate(-90 258.3 63)">0.250</text>
<text x="196.3" y="67.9">7.250</text>
<text x="19.4" y="72.9" transform="rotate(-90 19.4 72.9)">3.214</text>
<text x="166.2" y="74.4">0.625</text>
<text x="182" y="74.4">1.500</text>
<text x="191.5" y="74.4">1.500</text>
<text x="201" y="74.3">1.500</text>
<text x="210.5" y="74.4">1.500</text>
<text x="225.7" y="74.4">0.625</text>
<text x="254.5" y="90.2" transform="rotate(-90 254.5 90.2)">1.629</text>
<text x="13.1" y="101.8" transform="rotate(-90 13.1 101.8)">12.500</text>
<text x="149.8" y="97.9" transform="rotate(-90 149.8 97.9)">0.885</text>
<text x="156.4" y="96.5" transform="rotate(-90 156.4 96.5)">0.443</text>
<text x="254.5" y="101.8" transform="rotate(-90 254.5 101.8)">2.027</text>
<text x="19.4" y="105.5" transform="rotate(-90 19.4 105.5)">7.036</text>
<text x="144" y="103.1" transform="rotate(-90 144 103.1)">0.691</text>
<text x="249" y="117.3" transform="rotate(-90 249 117.3)">1.000</text>
<text x="244.1" y="120.1" transform="rotate(-90 244.1 120.1)">2.625</text>
<text x="144" y="131.6" transform="rotate(-90 144 131.6)">1.474</text>
<text x="151.2" y="131.6" transform="rotate(-90 151.2 131.6)">0.750</text>
<text x="246.8" y="129.7" transform="rotate(30 246.8 129.7)">0.217 Typ.</text>
<text x="163" y="132.4">0.275</text>
<text x="176.4" y="132.4">1.450</text>
<text x="176.4" y="136.7">2.000</text>
<text x="189.5" y="136.7">2.125</text>
<text x="203" y="136.7">2.125</text>
<text x="216.1" y="136.7">2.000</text>
<text x="235.2" y="136.7">1.050</text>
<text x="29.9" y="141.1">2.000</text>
<text x="71.8" y="141.1">11.500</text>
<text x="115.6" y="141.1">2.000</text>
<text x="19.4" y="147" transform="rotate(-90 19.4 147)">2.000</text>
<text x="71.8" y="147.1">15.500</text>
<text x="189.9" y="145">12.500</text>
<text x="29.9" y="153">2.000</text>
<text x="71.8" y="153">11.500</text>
<text x="115.6" y="153">2.000</text>
<text x="157.6" y="150.2">2.000</text>
<text x="186.3" y="150.2">7.036</text>
<text x="219.6" y="150.2">3.464</text>
<text x="245.2" y="161.7" transform="rotate(-60 245.2 161.7)">0.125</text>
<text x="21.9" y="167.8" transform="rotate(-22 21.9 167.8)">135°</text>
<text x="148.1" y="164.1" transform="rotate(-22 148.1 164.1)">135°</text>
<text x="233.9" y="162.7" transform="rotate(15 233.9 162.7)">150°</text>
<text x="256.3" y="166.5" transform="rotate(-90 256.3 166.5)">0.525</text>
<text x="16.1" y="170.8" transform="rotate(-90 16.1 170.8)">2.000</text>
<text x="140.5" y="170.8" transform="rotate(-90 140.5 170.8)">2.000</text>
<text x="21.2" y="178">1.043</text>
<text x="144.8" y="185" transform="rotate(-90 144.8 185)">0.543</text>
<text x="150.6" y="185" transform="rotate(-90 150.6 185)">0.200</text>
<text x="186.7" y="184.9" transform="rotate(-90 186.7 184.9)">0.500</text>
<text x="111" y="186.7" transform="rotate(-45 111 186.7)">0.500 Typ.</text>
</g>
<text font-size="3" x="14" y="213.5">SOLIDWORKS Educational Product. For Instructional Use Only.</text>
<g font-size="2.8">
<text x="247.4" y="206.7">BZXS71N</text>
<text x="267.4" y="206.7">0</text>
</g>
<g font-size="2.1">
<text x="215.5" y="195.1">Body -</text>
<text x="215.5" y="198.8">Milled Unibody - UHMW</text>
</g>
<g font-size="1.4">
<text x="225.3" y="202.9">C. England</text>
<text x="220.9" y="209.1">1:4</text>
<text x="232.1" y="209.6">3/29/2022</text>
</g>
<g font-size="1">
<text x="214.7" y="201.6">DRAWN BY:</text>
<text x="242.8" y="201.9">PART NO.</text>
<text x="265.6" y="202.5">REVISION NO:</text>
<text x="214.6" y="208.3">SCALE:</text>
<text x="214.8" y="205">APPROVED BY:</text>
<text x="228.4" y="208.2">DATE:</text>
</g>
</svg>
